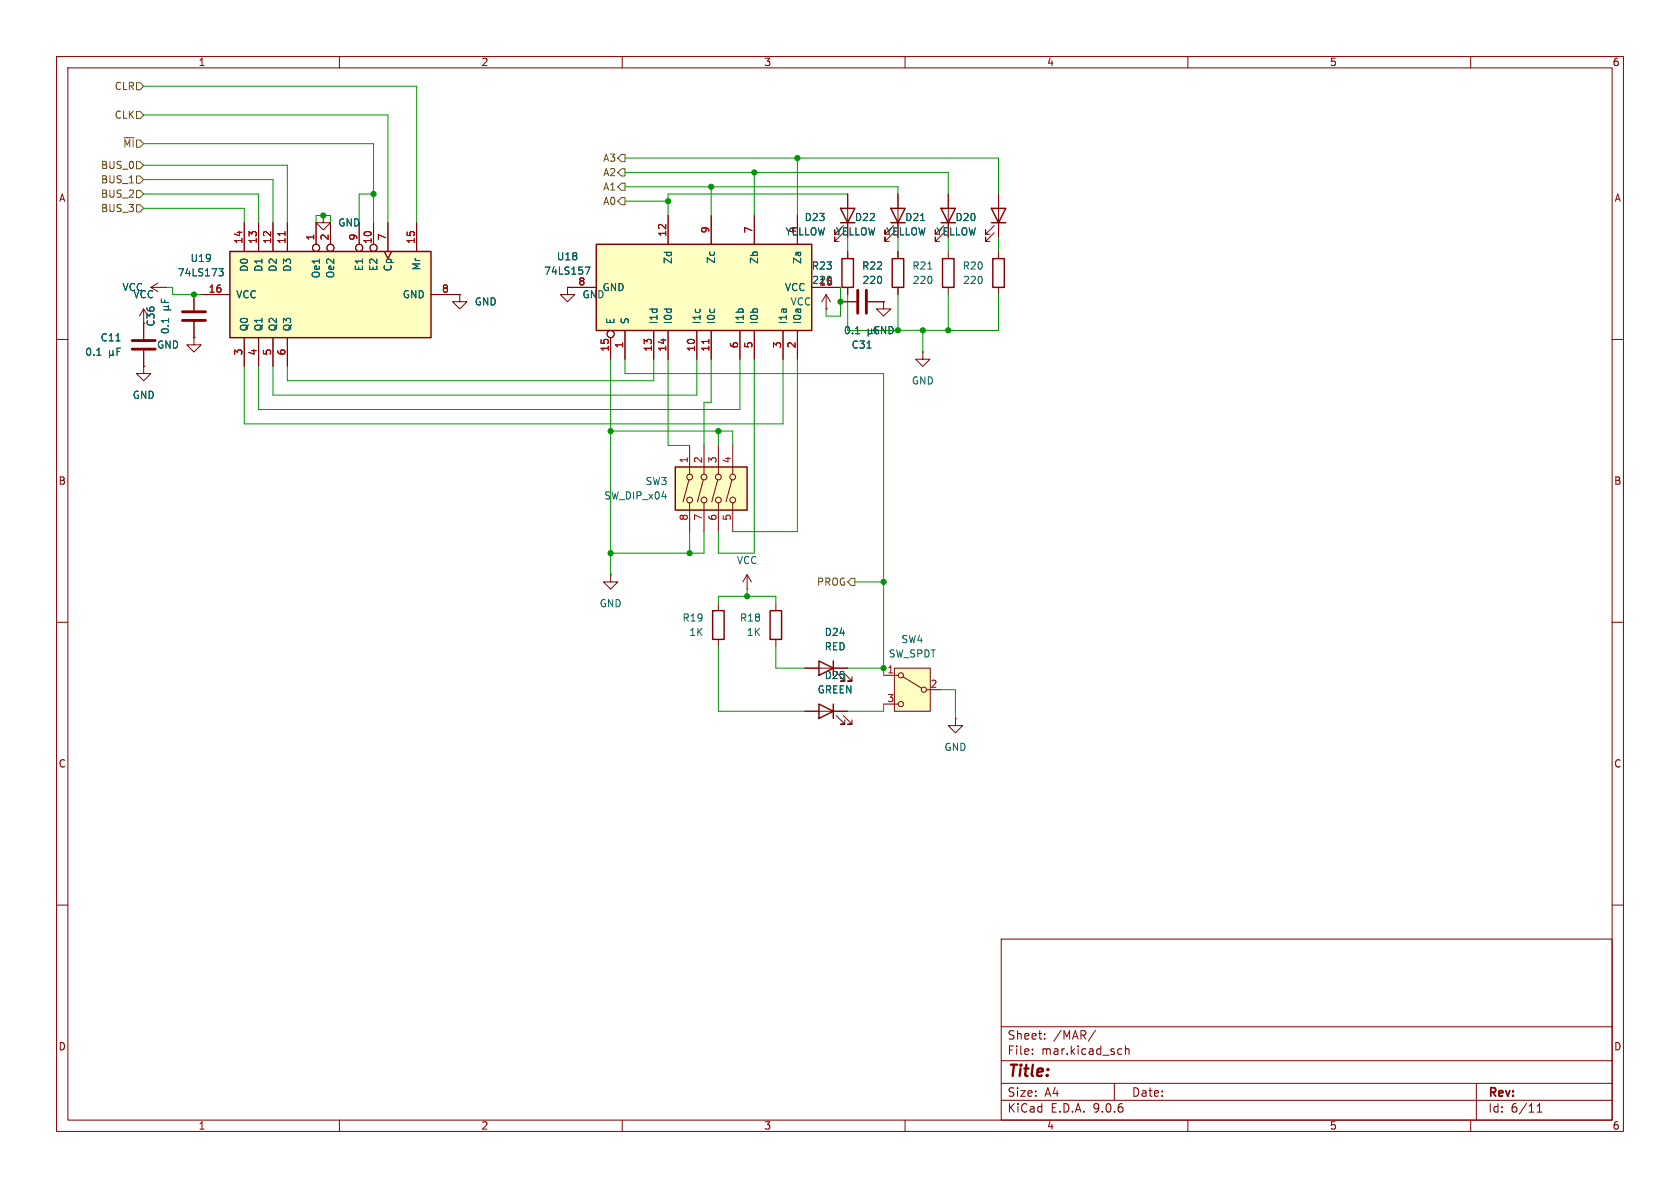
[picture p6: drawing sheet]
<svg xmlns="http://www.w3.org/2000/svg" width="297mm" height="210mm" viewBox="0 0 297 210" stroke-linecap="round" stroke-linejoin="round" font-family="sans-serif">
<g fill="none" stroke="#840000" stroke-width=".18">
<path d="M10 10h277v190h-277zM12 12h273v186h-273zM60 10v2M110 10v2M160 10v2M210 10v2M260 10v2M81.3 52.1v1.2h-1.3l1.3 1.3 1.2-1.3h-1.2M81.3 52.1h.1M100.3 50.8v1.3h-1.2l1.2 1.2 1.3-1.2h-1.3M100.3 50.8h.1M146 54.6h.1"/>
<path d="M146 52.1l.8 1.2M146 52.1l-.7 1.2M146 52.1v2.5M10 60h2M285 60h2M10 110h2M285 110h2M10 160h2M177 166h108v32h-108zM285 160h2M60 198v2M110 198v2"/>
<path d="M160 198v2M177 194.5h108M177 191.5h108M177 187.5h108M177 181.5h108M182.5 186.3v.1M182.5 185.5v.1M184.7 183.6v.1M184.7 182.8v.1M193.7 182.1l-1.3 2M197 191.5v3M197.9 185.4l.4 .1"/>
<path d="M198.3 186.3l-.4 .1M199 185.5l.2-.1 .3 .1 .1 .9M199 184.9v1.5M210 198v2M260 198v2M261 191.5v6.5M271.7 196.6h.9M271.7 195.5l.5-.4v1.5"/>
</g>
<path d="M105.4 43.2h38.1v15.2h-38.1z" fill="#ffffc2"/>
<g fill="none" stroke="#840000" stroke-width=".25">
<path d="M148.6 36.8h2.5l-1.2 2.6zM148.6 39.4h2.5M157.5 36.8h2.5l-1.3 2.6zM157.5 39.4h2.5M166.4 36.8h2.5l-1.3 2.6zM166.4 39.4h2.5M175.3 36.8h2.5l-1.3 2.6zM175.3 39.4h2.5M105.4 43.2h38.1v15.2h-38.1zM148.8 45.7h2.1v5.1h-2.1zM157.7 45.7h2.1v5.1h-2.1zM166.6 45.7h2.1v5.1h-2.1z"/>
<path d="M175.5 45.7h2v5.1h-2z"/>
</g>
<g fill="none" stroke="#840000" stroke-width=".18">
<path d="M118.1 38.1v5.1M125.7 38.1v5.1M133.3 38.1v5.1M141 38.1v5.1M149.1 39.9l-1.5 1.5v-.8v.8h.7M149.9 34.3v7.6M158 39.9l-1.5 1.5v-.8v.8h.7M158.7 34.3v7.6M166.9 39.9l-1.5 1.5v-.8v.8h.7M167.6 34.3v7.6M175.8 39.9l-1.6 1.5v-.8v.8h.8M176.5 34.3v7.6"/>
<path d="M100.3 50.8h5.1M107.9 59.7v3.8M110.5 58.4v5.1M115.6 58.4v5.1M118.1 58.4v5.1M123.2 58.4v5.1M125.7 58.4v5.1M130.8 58.4v5.1M133.3 58.4v5.1M138.4 58.4v5.1M141 58.4v5.1M143.5 50.8h5.1"/>
<path d="M148.6 53.3h2.8M149.1 41.1l-1.5 1.6v-.8v.8h.7M149.9 44.5v1.2M149.9 50.8v1.3M153.4 53.3h2.8M156.2 53.3v1.3h-1.3l1.3 1.3 1.3-1.3h-1.3M156.2 53.3h.1M158 41.1l-1.5 1.6v-.8v.8h.7M158.7 44.5v1.2M158.7 50.8v1.3M166.9 41.1l-1.5 1.6v-.8v.8h.7M167.6 44.5v1.2"/>
<path d="M167.6 50.8v1.3M175.8 41.1l-1.6 1.6v-.8v.8h.8M176.5 44.5v1.2M176.5 50.8v1.3M163.1 62.2v1.3h-1.2l1.2 1.3 1.3-1.3h-1.3M163.1 62.2h.1M107.9 101.6v1.3h-1.2l1.2 1.2 1.3-1.2h-1.3M107.9 101.6h.1M132.1 104.1h.1M132.1 101.6l.7 1.3M132.1 101.6l-.8 1.3M132.1 101.6v2.5"/>
<circle cx="107.9" cy="59.1" r=".63"/>
</g>
<path d="M125.3 60v.7" fill="none" stroke="#a90000" stroke-width=".18"/>
<path d="M162.8 39h.7M103.4 47.2h.9l-.6 1.3M151.3 59h.7M153.5 58.2v1.2M153.5 58.8l.2 .2M164 47.6h.7M153.3 61.5h.7" fill="none" stroke="#006464" stroke-width=".18"/>
<path d="M151.6 51.3v4.1M153.2 51.3v4.1" fill="none" stroke="#840000" stroke-width=".51"/>
<path d="M119.4 82.6h12.7v7.6h-12.7z" fill="#ffffc2"/>
<g fill="none" stroke="#840000" stroke-width=".18">
<path d="M57.1 38.1v1.3h-1.2l1.2 1.2 1.3-1.2h-1.3M57.1 38.1h.1M25.4 57.2h.1M25.4 54.6v5.3M25.4 54.6l.8 1.3M25.4 54.6l-.8 1.3M26.7 50.8l1.2 .8M26.7 50.8h2.5M27.9 50l-1.2 .8M29.2 50.8h.1M25.4 64.8v1.2h-1.3l1.3 1.3 1.3-1.3h-1.3M25.4 64.8h.1"/>
<path d="M25.4 62v2.8M121.9 78.7v5.1M124.5 78.7v5.1M127 78.7v5.1M129.5 78.7v5.1M121.8 84.8l-1 3.9M121.9 88.9v5.1M124.3 84.8l-1 3.9M124.5 88.9v5.1M126.9 84.8l-1.1 3.9M127 88.9v5.1M129.4 84.8l-1.1 3.9"/>
<path d="M129.5 88.9v5.1"/>
<circle cx="121.9" cy="84.3" r=".51"/>
<circle cx="121.9" cy="88.4" r=".51"/>
<circle cx="124.5" cy="88.4" r=".51"/>
<circle cx="124.5" cy="84.3" r=".51"/>
<circle cx="127" cy="84.3" r=".51"/>
<circle cx="127" cy="88.4" r=".51"/>
<circle cx="129.5" cy="84.3" r=".51"/>
<circle cx="129.5" cy="88.4" r=".51"/>
</g>
<path d="M119.4 82.6h12.7v7.6h-12.7z" fill="none" stroke="#840000" stroke-width=".25"/>
<path d="M23.4 60.2h4M23.4 61.7h4" fill="none" stroke="#840000" stroke-width=".51"/>
<path d="M17.1 62.8h.8M19.4 62.6l.1 .2h.3l.2-.2M19.4 62v1.2M20 62.6l.1 .2M20 62v.6M20.5 60.3h.7M20.7 62.1h.4M21.3 61.5h-.6v1.3" fill="none" stroke="#006464" stroke-width=".18"/>
<path d="M40.6 44.5h35.6v15.2h-35.6z" fill="#ffffc2"/>
<path d="M40.6 44.5h35.6v15.2h-35.6z" fill="none" stroke="#840000" stroke-width=".25"/>
<g fill="none" stroke="#840000" stroke-width=".18">
<path d="M43.2 39.4v5.1M45.7 39.4v5.1M48.3 39.4v5.1M50.8 39.4v5.1M55.9 39.4v3.8M58.4 39.4v3.8M63.5 39.4v3.8M66 39.4v3.8M68.6 39.4v5.1M73.7 39.4v5.1M34.3 59.7v1.3h-1.3l1.3 1.2 1.3-1.2h-1.3M34.3 59.7h.1"/>
<path d="M34.3 52.1v2.8M34.3 56.9v2.8M35.6 52.1h5M43.2 59.7v5.1M45.7 59.7v5.1M48.3 59.7v5.1M50.8 59.7v5.1M67.9 44.5l.7 1.2 .6-1.2M76.2 52.1h5.1"/>
<circle cx="55.9" cy="43.8" r=".63"/>
<circle cx="58.4" cy="43.8" r=".63"/>
<circle cx="63.5" cy="43.8" r=".63"/>
<circle cx="66" cy="43.8" r=".63"/>
</g>
<path d="M50.4 40.9v.8" fill="none" stroke="#a90000" stroke-width=".18"/>
<path d="M28.5 52.9v.6h1.3M28.9 54.8h1.3M28.9 54.2h.7M29.1 53v.5M29.6 54.2l.2 .2v.2l-.2 .2M29.8 56.3v.7M29.8 54l-.2 .2M38.7 47.5h.8l-.5 .5 .4 .1 .1 .4-.3 .3h-.3" fill="none" stroke="#006464" stroke-width=".18"/>
<path d="M32.3 55.1h4M32.3 56.6h4" fill="none" stroke="#840000" stroke-width=".51"/>
<path d="M158.1 118.1h6.4v7.6h-6.4z" fill="#ffffc2"/>
<g fill="none" stroke="#840000" stroke-width=".18">
<path d="M43.2 39.4v5.1M45.7 39.4v5.1M48.3 39.4v5.1M50.8 39.4v5.1M55.9 39.4v3.8M57.1 38.1h.1M58.4 39.4v3.8M63.5 39.4v3.8M66 39.4v3.8M68.6 39.4v5.1M73.7 39.4v5.1M118.1 38.1v5.1"/>
<path d="M125.7 38.1v5.1M133.3 38.1v5.1M141 38.1v5.1M149.9 34.3v2.5M149.9 39.4v2.5M158.7 34.3v2.5M158.7 39.4v2.5M167.6 34.3v2.5M167.6 39.4v2.5M176.5 34.3v2.5M176.5 39.4v2.5M25.4 57.2h.1"/>
<path d="M25.4 57.2v2.7M29.2 50.8h.1M34.3 59.7h.1M34.3 52.1v2.8M34.3 56.9v2.8M35.6 52.1h5M43.2 59.7v5.1M45.7 59.7v5.1M48.3 59.7v5.1M50.8 59.7v5.1M67.9 44.5l.7 1.2 .6-1.2M76.2 52.1h5.1"/>
<path d="M81.3 52.1h.1M100.3 50.8h.1M100.3 50.8h5.1M107.9 59.7v3.8M110.5 58.4v5.1M115.6 58.4v5.1M118.1 58.4v5.1M123.2 58.4v5.1M125.7 58.4v5.1M130.8 58.4v5.1M133.3 58.4v5.1M138.4 58.4v5.1"/>
<path d="M141 58.4v5.1M143.5 50.8h5.1M146 54.6h.1M148.6 53.3h2.8M149.9 44.5v1.2M149.9 50.8v1.3M153.4 53.3h2.8M156.2 53.3h.1M158.7 44.5v1.2M158.7 50.8v1.3M25.4 64.8h.1M25.4 62v2.8"/>
<path d="M127 106.7v1.3M127 113v1.3M137.2 106.7v1.3M137.2 113v1.3M142.2 118.1h7.7M149.1 118.9l1.5 1.5h-.7h.7v-.8M156.2 119.4h2.5M158.1 118.1h6.4v7.6h-6.4zM159.6 119.6l3.3 2.1M142.2 125.7h7.7M147.8 126.5l1.6 1.5h-.8h.8v-.7M149.1 126.5l1.5 1.5h-.7h.7v-.7"/>
<path d="M156.2 124.5h2.5M163.8 121.9h2.6M168.9 127v1.3h-1.3l1.3 1.2 1.3-1.2h-1.3M168.9 127h.1"/>
<circle cx="55.9" cy="43.8" r=".63"/>
<circle cx="58.4" cy="43.8" r=".63"/>
<circle cx="63.5" cy="43.8" r=".63"/>
<circle cx="66" cy="43.8" r=".63"/>
<circle cx="107.9" cy="59.1" r=".63"/>
<circle cx="159.3" cy="119.4" r=".46"/>
<circle cx="159.3" cy="124.5" r=".46"/>
<circle cx="163.3" cy="121.9" r=".46"/>
</g>
<path d="M126 108h2v5h-2zM136.1 108h2.1v5h-2.1zM144.8 116.8l2.5 1.3-2.5 1.3zM147.3 116.8v2.6M144.8 124.5l2.5 1.2-2.5 1.3zM147.3 124.5v2.5" fill="none" stroke="#840000" stroke-width=".25"/>
<path d="M24.1 14.6h.7l.6 .6-.6 .7h-.7zM24.1 19.7h.7l.6 .6-.6 .7h-.7zM21.9 24.4h1.8M24.1 31.1h.7l.6 .7-.6 .6h-.7zM24.1 33.7h.7l.6 .6-.6 .6h-.7zM24.1 36.2h.7l.6 .6-.6 .7h-.7zM24.1 28.6h.7l.6 .6-.6 .6h-.7zM109.2 27.9l.7-.6h.6v1.3h-.6zM109.2 33l.7-.6h.6v1.3h-.6zM109.9 29.8h.6v1.3h-.6l-.7-.6zM109.9 34.9h.6v1.3h-.6l-.7-.6zM150.5 102.2h.6v1.3h-.6l-.6-.6z" fill="none" stroke="#725600" stroke-width=".18"/>
<g fill="none" stroke="#009600" stroke-width=".18">
<path d="M25.4 15.2h48.3v24.2M25.4 36.8h17.8v2.6M25.4 25.4h40.6v14M25.4 34.3h20.3v5.1M25.4 20.3h43.2v19.1M25.4 29.2h25.4v10.2M25.4 31.8h22.9v7.6M55.9 39.4v-1.3h2.5v1.3M66 34.3h-2.5v5.1M110.5 27.9h66v6.4M110.5 33h48.2v1.3M110.5 30.5h57.1v3.8"/>
<path d="M110.5 35.6h7.6M125.7 33v5.1M133.3 30.5v7.6M141 27.9v10.2M149.9 34.3h-31.8v3.8M29.2 50.8h1.3v1.3h5.1M148.6 50.8v5.1h-2.6v-1.3M149.9 52.1v6.3h8.8v-6.3M149.9 41.9v2.6M158.7 41.9v2.6M158.7 58.4h8.9M163.1 58.4v3.8"/>
<path d="M167.6 52.1v6.3h8.9v-6.3M167.6 41.9v2.6M176.5 41.9v2.6M107.9 76.2h21.6v2.5M107.9 63.5v38.1M110.5 63.5v2.5h45.7v53.4M115.6 63.5v3.8h-64.8v-2.5M118.1 63.5v15.2h3.8M123.2 63.5v6.4h-74.9v-5.1M125.7 63.5v7.6h-1.2v7.6M127 76.2v2.5M130.8 63.5v8.9h-85.1v-7.6"/>
<path d="M133.3 63.5v34.3h-6.3v-3.8M138.4 63.5v11.4h-95.2v-10.1M141 63.5v30.5h-11.5M121.9 94v3.8M124.5 94v3.8h-16.6M127 106.7v-1.3h10.2v1.3M127 114.3v11.4h15.2M132.1 104.1v1.3M137.2 114.3v3.8h5M149.9 118.1h6.3M151.1 102.9h5.1M156.2 124.5v1.2h-6.3"/>
<path d="M166.4 121.9h2.5v5.1"/>
</g>
<g fill="none" stroke="#006464" stroke-width=".18">
<path d="M162.8 39h.7M28.5 52.9v.6h1.3M28.9 54.8h1.3M28.9 54.2h.7M29.1 53v.5M29.6 54.2l.2 .2v.2l-.2 .2M29.8 56.3v.7M29.8 54l-.2 .2M38.7 47.5h.8l-.5 .5 .4 .1 .1 .4-.3 .3h-.3M103.4 47.2h.9l-.6 1.3M151.3 59h.7M153.5 58.2v1.2"/>
<path d="M153.5 58.8l.2 .2M17.1 62.8h.8M19.4 62.6l.1 .2h.3l.2-.2M19.4 62v1.2M20 62.6l.1 .2M20 62v.6M20.5 60.3h.7M20.7 62.1h.4M21.3 61.5h-.6v1.3M153.3 61.5h.7"/>
</g>
<path d="M50.4 40.9v.8M125.3 60v.7" fill="none" stroke="#a90000" stroke-width=".18"/>
<g fill="#009600" stroke="#009600" stroke-width=".18">
<circle cx="132.1" cy="105.4" r=".46"/>
<circle cx="156.2" cy="102.9" r=".46"/>
<circle cx="156.2" cy="118.1" r=".46"/>
<circle cx="133.3" cy="30.5" r=".46"/>
<circle cx="125.7" cy="33" r=".46"/>
<circle cx="118.1" cy="35.6" r=".46"/>
<circle cx="141" cy="27.9" r=".46"/>
<circle cx="163.1" cy="58.4" r=".46"/>
<circle cx="167.6" cy="58.4" r=".46"/>
<circle cx="158.7" cy="58.4" r=".46"/>
<circle cx="148.6" cy="53.3" r=".46"/>
<circle cx="121.9" cy="97.8" r=".46"/>
<circle cx="107.9" cy="76.2" r=".46"/>
<circle cx="107.9" cy="97.8" r=".46"/>
<circle cx="127" cy="76.2" r=".46"/>
<circle cx="66" cy="34.3" r=".46"/>
<circle cx="57.1" cy="38.1" r=".46"/>
<circle cx="34.3" cy="52.1" r=".46"/>
</g>
<text font-size="2.8" fill="#840000" x="178" y="190.9">Title:</text>
<g font-size="2.1" fill="#840000">
<text x="178" y="184">Sheet:</text>
<text x="186.2" y="184">/MAR/</text>
<text x="178" y="186.7">File:</text>
<text x="184.1" y="186.7">mar.kicad_sch</text>
<text x="178" y="196.9">KiCad</text>
<text x="178" y="194.1">Size:</text>
<text x="184.7" y="194.1">A4</text>
<text x="185.7" y="196.9">E.D.A.</text>
<text x="193.3" y="196.9">9.0.6</text>
<text x="200" y="194.1">Date:</text>
<text x="263" y="194.3">Rev:</text>
<text x="263" y="196.9">Id:</text>
<text x="267.1" y="196.9">6/11</text>
</g>
<g font-size="1.8" fill="#840000">
<text x="35" y="11.9">1</text>
<text x="85" y="11.9">2</text>
<text x="135" y="11.9">3</text>
<text x="185" y="11.9">4</text>
<text x="235" y="11.9">5</text>
<text x="285" y="11.9">6</text>
<text x="10.3" y="35.9">A</text>
<text x="285.3" y="35.9">A</text>
<text x="10.3" y="85.9">B</text>
<text x="285.3" y="85.9">B</text>
<text x="10.3" y="135.9">C</text>
<text x="285.3" y="135.9">C</text>
<text x="10.3" y="185.9">D</text>
<text x="285.3" y="185.9">D</text>
<text x="35" y="199.9">1</text>
<text x="85" y="199.9">2</text>
<text x="135" y="199.9">3</text>
<text x="185" y="199.9">4</text>
<text x="235" y="199.9">5</text>
<text x="285" y="199.9">6</text>
</g>
<g font-size="1.8" fill="#725600">
<text x="20.2" y="16.1">CLR</text>
<text x="20.2" y="21.2">CLK</text>
<text x="21.7" y="26.3">~{MI}</text>
<text x="106.5" y="28.8">A3</text>
<text x="17.7" y="32.6">BUS_1</text>
<text x="17.7" y="35.2">BUS_2</text>
<text x="17.7" y="30.1">BUS_0</text>
<text x="106.5" y="31.3">A2</text>
<text x="106.5" y="33.9">A1</text>
<text x="17.7" y="37.7">BUS_3</text>
<text x="106.5" y="36.4">A0</text>
<text x="144.3" y="103.7">PROG</text>
</g>
<g font-size="1.8" fill="#006464">
<text x="59.7" y="40.2">GND</text>
<text x="138.8" y="41.8">YELLOW</text>
<text x="140.7" y="41.3" transform="rotate(-90 140.7 41.3)">4</text>
<text x="142.1" y="39.3">D23</text>
<text x="147.7" y="41.8">YELLOW</text>
<text x="151" y="39.3">D22</text>
<text x="156.5" y="41.8">YELLOW</text>
<text x="159.9" y="39.3">D21</text>
<text x="165.4" y="41.8">YELLOW</text>
<text x="168.8" y="39.3">D20</text>
<text x="33.6" y="46.5">U19</text>
<text x="74.5" y="47.9" transform="rotate(-90 74.5 47.9)">Mr</text>
<text x="98.4" y="46.2">U18</text>
<text x="119" y="46.8" transform="rotate(-90 119 46.8)">Zd</text>
<text x="126.6" y="46.7" transform="rotate(-90 126.6 46.7)">Zc</text>
<text x="134.2" y="46.8" transform="rotate(-90 134.2 46.8)">Zb</text>
<text x="141.8" y="46.8" transform="rotate(-90 141.8 46.8)">Za</text>
<text x="143.4" y="47.9">R23</text>
<text x="152.3" y="47.9">R22</text>
<text x="161.2" y="47.9">R21</text>
<text x="170.1" y="47.9">R20</text>
<text x="21.6" y="51.7">VCC</text>
<text x="23.5" y="52.9">VCC</text>
<text x="31.3" y="49.1">74LS173</text>
<text x="41.7" y="52.9">VCC</text>
<text x="44" y="48.1" transform="rotate(-90 44 48.1)">D0</text>
<text x="46.6" y="48.1" transform="rotate(-90 46.6 48.1)">D1</text>
<text x="49.1" y="48.1" transform="rotate(-90 49.1 48.1)">D2</text>
<text x="51.7" y="48.1" transform="rotate(-90 51.7 48.1)">D3</text>
<text x="56.7" y="49.3" transform="rotate(-90 56.7 49.3)">Oe1</text>
<text x="59.3" y="49.3" transform="rotate(-90 59.3 49.3)">Oe2</text>
<text x="64.4" y="48" transform="rotate(-90 64.4 48)">E1</text>
<text x="66.9" y="48" transform="rotate(-90 66.9 48)">E2</text>
<text x="69.4" y="48.1" transform="rotate(-90 69.4 48.1)">Cp</text>
<text x="71.1" y="52.9">GND</text>
<text x="96.1" y="48.8">74LS157</text>
<text x="102.9" y="52.9">GND</text>
<text x="106.4" y="51.7">GND</text>
<text x="138.7" y="51.7">VCC</text>
<text x="143.5" y="50.4">220</text>
<text x="144.7" y="50.5">16</text>
<text x="152.4" y="50.4">220</text>
<text x="161.3" y="50.4">220</text>
<text x="170.1" y="50.4">220</text>
<text x="27.5" y="57.8" transform="rotate(-90 27.5 57.8)">C36</text>
<text x="30.1" y="59.2" transform="rotate(-90 30.1 59.2)">0.1</text>
<text x="44" y="58.7" transform="rotate(-90 44 58.7)">Q0</text>
<text x="46.6" y="58.7" transform="rotate(-90 46.6 58.7)">Q1</text>
<text x="49.1" y="58.7" transform="rotate(-90 49.1 58.7)">Q2</text>
<text x="51.7" y="58.7" transform="rotate(-90 51.7 58.7)">Q3</text>
<text x="83.8" y="54.2">GND</text>
<text x="108.8" y="57.4" transform="rotate(-90 108.8 57.4)">E</text>
<text x="111.4" y="57.4" transform="rotate(-90 111.4 57.4)">S</text>
<text x="116.4" y="57.4" transform="rotate(-90 116.4 57.4)">I1d</text>
<text x="119" y="57.4" transform="rotate(-90 119 57.4)">I0d</text>
<text x="124.1" y="57.4" transform="rotate(-90 124.1 57.4)">I1c</text>
<text x="126.6" y="57.4" transform="rotate(-90 126.6 57.4)">I0c</text>
<text x="131.7" y="57.4" transform="rotate(-90 131.7 57.4)">I1b</text>
<text x="134.2" y="57.4" transform="rotate(-90 134.2 57.4)">I0b</text>
<text x="139.3" y="57.4" transform="rotate(-90 139.3 57.4)">I1a</text>
<text x="139.7" y="54.2">VCC</text>
<text x="141.8" y="57.4" transform="rotate(-90 141.8 57.4)">I0a</text>
<text x="149.1" y="59.3">0.1</text>
<text x="154.2" y="59.3">GND</text>
<text x="15" y="63.1">0.1</text>
<text x="17.7" y="60.6">C11</text>
<text x="27.7" y="61.8">GND</text>
<text x="150.5" y="61.8">C31</text>
<text x="23.4" y="70.7">GND</text>
<text x="161.1" y="68.2">GND</text>
<text x="106.7" y="88.5">SW_DIP_x04</text>
<text x="114" y="86">SW3</text>
<text x="130.2" y="99.9">VCC</text>
<text x="105.9" y="107.5">GND</text>
<text x="120.6" y="110.1">R19</text>
<text x="121.8" y="112.6">1K</text>
<text x="130.7" y="110.1">R18</text>
<text x="131.9" y="112.6">1K</text>
<text x="145.7" y="112.6">D24</text>
<text x="159.3" y="113.9">SW4</text>
<text x="145.7" y="115.2">RED</text>
<text x="157" y="116.4">SW_SPDT</text>
<text x="144.5" y="122.8">GREEN</text>
<text x="145.7" y="120.2">D25</text>
<text x="166.9" y="132.9">GND</text>
</g>
<g font-size="1.8" fill="#a90000">
<text x="117.9" y="42" transform="rotate(-90 117.9 42)">12</text>
<text x="125.5" y="41.3" transform="rotate(-90 125.5 41.3)">9</text>
<text x="133.1" y="41.3" transform="rotate(-90 133.1 41.3)">7</text>
<text x="42.9" y="43.2" transform="rotate(-90 42.9 43.2)">14</text>
<text x="45.5" y="43.2" transform="rotate(-90 45.5 43.2)">13</text>
<text x="48" y="43.2" transform="rotate(-90 48 43.2)">12</text>
<text x="50.5" y="43.2" transform="rotate(-90 50.5 43.2)">11</text>
<text x="55.6" y="42.6" transform="rotate(-90 55.6 42.6)">1</text>
<text x="58.2" y="42.6" transform="rotate(-90 58.2 42.6)">2</text>
<text x="63.2" y="42.6" transform="rotate(-90 63.2 42.6)">9</text>
<text x="65.8" y="43.2" transform="rotate(-90 65.8 43.2)">10</text>
<text x="68.3" y="42.6" transform="rotate(-90 68.3 42.6)">7</text>
<text x="73.4" y="43.2" transform="rotate(-90 73.4 43.2)">15</text>
<text x="36.8" y="51.8">16</text>
<text x="78" y="51.8">8</text>
<text x="102.2" y="50.5">8</text>
<text x="42.9" y="62.9" transform="rotate(-90 42.9 62.9)">3</text>
<text x="45.5" y="62.9" transform="rotate(-90 45.5 62.9)">4</text>
<text x="48" y="62.9" transform="rotate(-90 48 62.9)">5</text>
<text x="50.5" y="62.9" transform="rotate(-90 50.5 62.9)">6</text>
<text x="107.7" y="62.3" transform="rotate(-90 107.7 62.3)">15</text>
<text x="110.2" y="61.7" transform="rotate(-90 110.2 61.7)">1</text>
<text x="115.3" y="62.3" transform="rotate(-90 115.3 62.3)">13</text>
<text x="117.9" y="62.3" transform="rotate(-90 117.9 62.3)">14</text>
<text x="122.9" y="62.3" transform="rotate(-90 122.9 62.3)">10</text>
<text x="125.5" y="62.3" transform="rotate(-90 125.5 62.3)">11</text>
<text x="130.6" y="61.7" transform="rotate(-90 130.6 61.7)">6</text>
<text x="133.1" y="61.7" transform="rotate(-90 133.1 61.7)">5</text>
<text x="138.2" y="61.7" transform="rotate(-90 138.2 61.7)">3</text>
<text x="140.7" y="61.7" transform="rotate(-90 140.7 61.7)">2</text>
<text x="121.7" y="82" transform="rotate(-90 121.7 82)">1</text>
<text x="124.2" y="82" transform="rotate(-90 124.2 82)">2</text>
<text x="126.7" y="82" transform="rotate(-90 126.7 82)">3</text>
<text x="129.3" y="82" transform="rotate(-90 129.3 82)">4</text>
<text x="121.7" y="92.1" transform="rotate(-90 121.7 92.1)">8</text>
<text x="124.2" y="92.1" transform="rotate(-90 124.2 92.1)">7</text>
<text x="126.7" y="92.1" transform="rotate(-90 126.7 92.1)">6</text>
<text x="129.3" y="92.1" transform="rotate(-90 129.3 92.1)">5</text>
<text x="156.8" y="119.1">1</text>
<text x="156.8" y="124.2">3</text>
<text x="164.4" y="121.7">2</text>
</g>
</svg>
